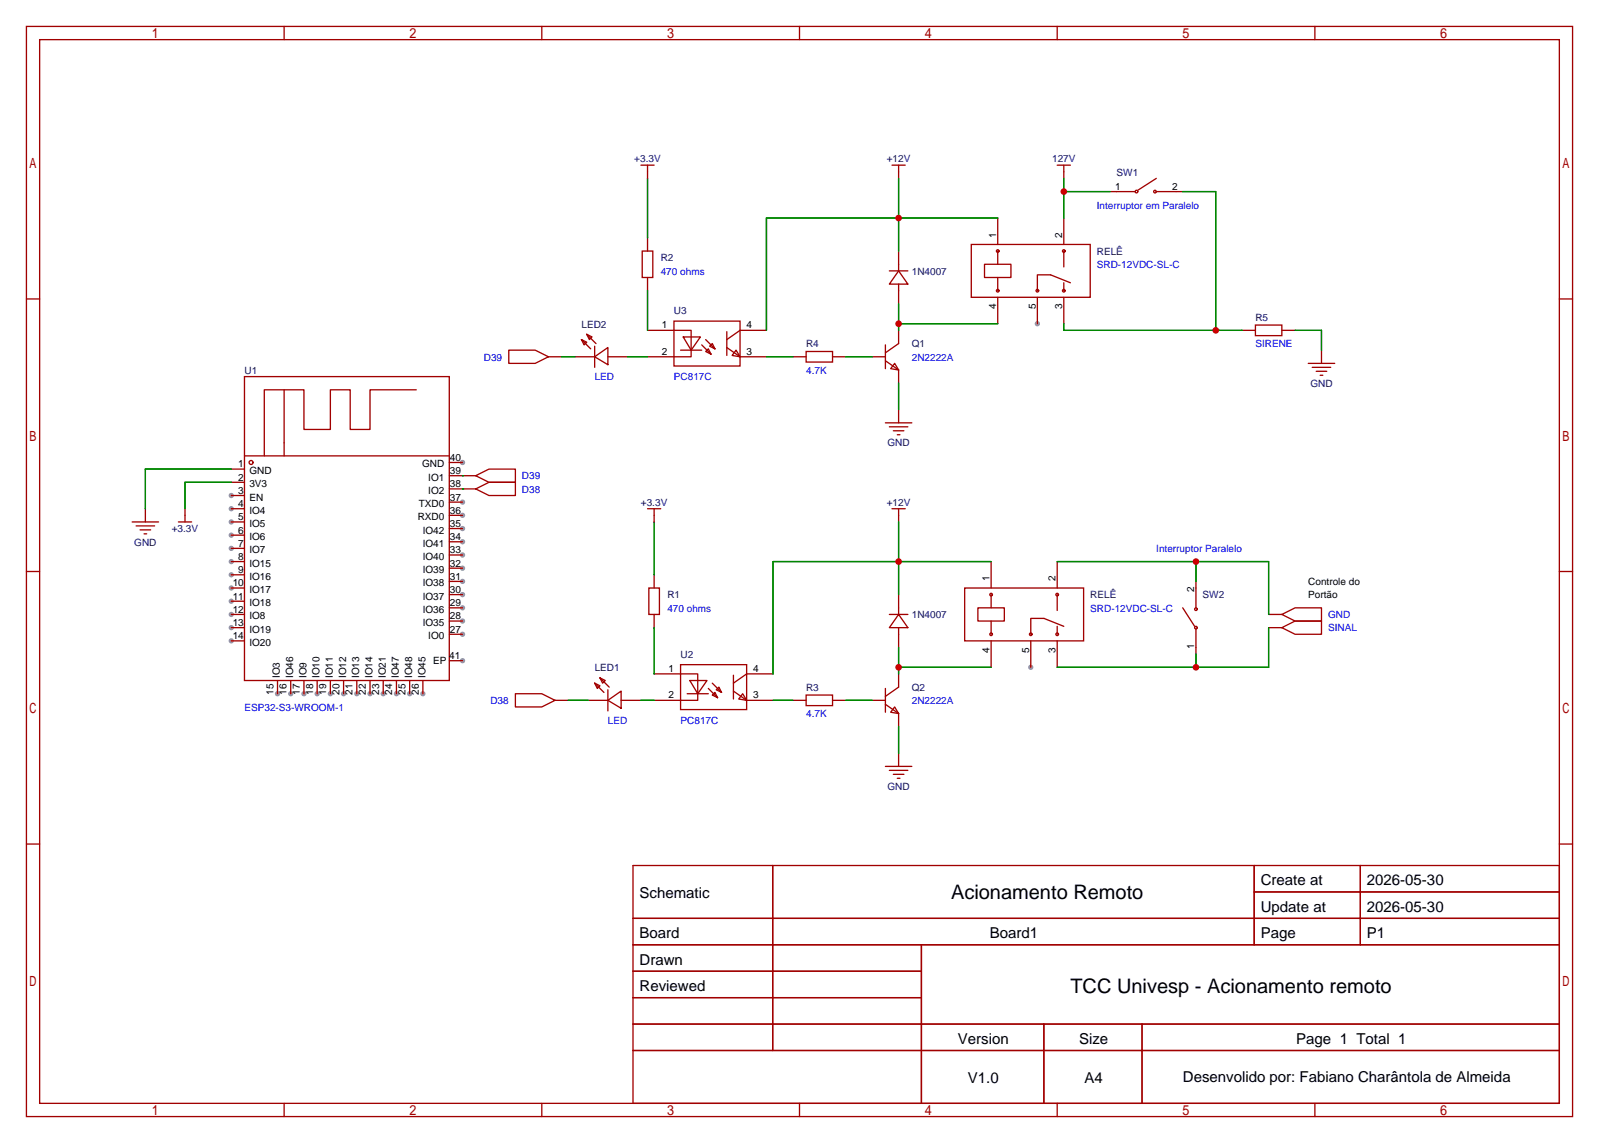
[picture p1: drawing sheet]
<svg xmlns="http://www.w3.org/2000/svg" width="307mm" height="220mm" viewBox="0 0 307 220" stroke-linecap="round" stroke-linejoin="round" font-family="sans-serif">
<g fill="#999">
<circle cx="44.4" cy="95.2" r=".51"/>
<circle cx="44.4" cy="97.8" r=".51"/>
<circle cx="44.4" cy="100.3" r=".51"/>
<circle cx="44.4" cy="102.9" r=".51"/>
<circle cx="44.4" cy="105.4" r=".51"/>
<circle cx="44.4" cy="107.9" r=".51"/>
<circle cx="44.4" cy="110.5" r=".51"/>
<circle cx="44.4" cy="113" r=".51"/>
<circle cx="44.4" cy="115.6" r=".51"/>
<circle cx="44.4" cy="118.1" r=".51"/>
<circle cx="44.4" cy="120.6" r=".51"/>
<circle cx="44.4" cy="123.2" r=".51"/>
<circle cx="53.3" cy="133.3" r=".51"/>
<circle cx="55.9" cy="133.3" r=".51"/>
<circle cx="58.4" cy="133.3" r=".51"/>
<circle cx="61" cy="133.3" r=".51"/>
<circle cx="63.5" cy="133.3" r=".51"/>
<circle cx="66" cy="133.3" r=".51"/>
<circle cx="68.6" cy="133.3" r=".51"/>
<circle cx="71.1" cy="133.3" r=".51"/>
<circle cx="73.7" cy="133.3" r=".51"/>
<circle cx="76.2" cy="133.3" r=".51"/>
<circle cx="78.7" cy="133.3" r=".51"/>
<circle cx="81.3" cy="133.3" r=".51"/>
<circle cx="88.9" cy="121.9" r=".51"/>
<circle cx="88.9" cy="119.4" r=".51"/>
<circle cx="88.9" cy="116.8" r=".51"/>
<circle cx="88.9" cy="114.3" r=".51"/>
<circle cx="88.9" cy="111.8" r=".51"/>
<circle cx="88.9" cy="109.2" r=".51"/>
<circle cx="88.9" cy="106.7" r=".51"/>
<circle cx="88.9" cy="104.1" r=".51"/>
<circle cx="88.9" cy="101.6" r=".51"/>
<circle cx="88.9" cy="99.1" r=".51"/>
<circle cx="88.9" cy="96.5" r=".51"/>
<circle cx="88.9" cy="88.9" r=".51"/>
<circle cx="88.9" cy="127" r=".51"/>
<circle cx="199.4" cy="62.2" r=".51"/>
<circle cx="198.1" cy="128.3" r=".51"/>
</g>
<g fill="none" stroke="#a10000" stroke-width=".25">
<path d="M5.1 5.1h297.2v209.5h-297.2zM7.6 7.6h292.1v204.5h-292.1zM54.6 5.1v2.5M104.1 5.1v2.5M153.7 5.1v2.5M203.2 5.1v2.5M252.7 5.1v2.5M123.2 31.8h2.5M124.5 31.8v2.5M171.4 31.8h2.6M172.7 31.8v2.5M203.2 31.8h2.5"/>
<path d="M204.5 31.8v2.5M213.4 36.8h4.8M222.2 34.3l-3.5 2.3M222.2 36.8h5.1M5.1 57.5h2.5M123.4 48.3h2.1v5h-2.1zM124.5 45.7v2.6M124.5 53.3v2.6M170.9 52.1h3.6M172.7 52.1l1.8 2.5h-3.6zM172.7 48.3v3.8M172.7 54.6v3.8"/>
<path d="M186.7 47h22.8v10.1h-22.8zM189.2 50.8h5.1v2.5h-5.1zM191.8 41.9v5.1M191.8 48.3v2.5M191.8 53.3v2.6M191.8 57.1v5.1M199.4 57.1v5.1M204.5 41.9v5.1M204.5 48.3v3M204.5 54.4v1.5M204.5 57.1v5.1M205.7 54.4l-3.8-1.6h-2.5v3.1"/>
<path d="M299.7 57.5h2.6M47 72.4h39.4v58.4h-39.4zM54.6 74.9v12.7M80 74.9h-8.9v7.6h-3.8v-7.6h-3.8v7.6h-5.1v-7.6h-7.6v12.7M97.8 67.3h5.1l2.5 1.3-2.5 1.2h-5.1zM105.4 68.6h2.5M110.5 68.6h3.8M111.8 65.3l1 .5-.5 .5zM111.8 65.3l1.7 1.8M112.8 64.3l1 .5-.5 .5zM112.8 64.3l1.8 1.7M114.3 68.6l2.5-1.8v3.3z"/>
<path d="M114.3 66.5v4.1M116.8 68.6h3.8M124.5 63.5h8.3v5.1h-8.3M129.5 61.7h12.7v8.7h-12.7zM130.8 67.3h4.1M131.3 64.8h3.3l-1.8 2.5zM134.9 66.3l1.8 1.8M135.6 67.6l.5-.5 .6 1zM135.6 65.3l1.8 1.8M136.9 66l.5 1.1-1-.6zM139.7 66.8l2.5 1.8M139.7 63.8v4.5"/>
<path d="M141.5 67.3l.7 1.3-1.5-.3zM142.2 68.6h5.1M147.3 63.5h-5.1l-2.5 1.8M152.4 68.6h2.5M154.9 67.6h5.1v2h-5.1zM160 68.6h2.6M167.6 68.6h2.6M170.2 69.3l2.5 1.8M170.2 66.3v4.6M172 69.8l.7 1.3-1.5-.2zM172.7 63.5v2.5l-2.5 1.8M172.7 71.1v2.6"/>
<path d="M172.7 78.7v2.6M238.8 63.5h2.5M241.3 62.5h5.1v2h-5.1zM246.4 63.5h2.5M251.5 69.8h5M252.2 70.6h3.6M253 71.4h2M253.7 72.1h.6M254 67.3v2.5M27.9 97.8v2.5M35.6 97.8v2.5M44.4 90.2h2.6"/>
<path d="M44.4 92.7h2.6M44.4 95.2h2.6M44.4 97.8h2.6M47 87.6h39.4M86.4 99.1h2.5M86.4 96.5h2.5M86.4 94h5M86.4 91.4h5M86.4 88.9h2.5M91.4 91.4l2.6-1.2h5.1v2.5h-5.1zM91.4 94l2.6-1.3h5.1v2.5h-5.1zM124.5 97.8h2.5"/>
<path d="M125.7 97.8v2.5M170.2 81.3h5.1M170.9 82h3.6M171.4 97.8h2.6M171.7 82.8h2M172.5 83.6h.5M172.7 97.8v2.5M5.1 109.9h2.5M25.4 100.3h5.1M26.2 101.1h3.5M26.9 101.9h2.1M27.7 102.6h.5"/>
<path d="M34.3 100.3h2.5M44.4 100.3h2.6M44.4 102.9h2.6M44.4 105.4h2.6M44.4 107.9h2.6M44.4 110.5h2.6M44.4 113h2.6M44.4 115.6h2.6M44.4 118.1h2.6M86.4 119.4h2.5M86.4 116.8h2.5M86.4 114.3h2.5"/>
<path d="M86.4 111.8h2.5M86.4 109.2h2.5M86.4 106.7h2.5M86.4 104.1h2.5M86.4 101.6h2.5M124.7 113h2v5.1h-2zM125.7 110.5v2.5M125.7 118.1v2.5M170.9 118.1h3.6M172.7 118.1l1.8 2.5h-3.6zM172.7 114.3v3.8M185.4 113h22.9v10.2h-22.9z"/>
<path d="M188 116.8h5v2.6h-5zM190.5 107.9v5.1M190.5 114.3v2.5M190.5 119.4v2.5M203.2 107.9v5.1M203.2 114.3v3M227.3 116.8l2.3 3.6M229.9 111.8v5M243.8 118.1h2.6M246.4 118.1l2.5-1.3h5.1v2.6h-5.1zM299.7 109.9h2.6M44.4 120.6h2.6"/>
<path d="M44.4 123.2h2.6M53.3 130.8v2.5M55.9 130.8v2.5M58.4 130.8v2.5M61 130.8v2.5M63.5 130.8v2.5M66 130.8v2.5M68.6 130.8v2.5M71.1 130.8v2.5M73.7 130.8v2.5M76.2 130.8v2.5M78.7 130.8v2.5"/>
<path d="M81.3 130.8v2.5M86.4 121.9h2.5M86.4 127h2.5M99.1 133.3h5l2.6 1.3-2.6 1.3h-5zM106.7 134.6h2.5M113 134.6h3.8M114.3 131.3l1 .5-.5 .5zM114.3 131.3l1.8 1.8M115.3 130.3l1 .5-.5 .5zM115.3 130.3l1.8 1.8M116.8 134.6l2.6-1.8v3.3zM116.8 132.6v4.1"/>
<path d="M119.4 134.6h3.8M125.7 129.5h8.4v5.1h-8.4M130.8 127.8h12.7v8.6h-12.7zM132.1 133.3h4M132.6 130.8h3.3l-1.8 2.5zM136.1 132.3l1.8 1.8M136.9 133.6l.5-.5 .5 1zM136.9 131.3l1.8 1.8M137.7 132.6l.5-.5 .5 1zM141 132.8l2.5 1.8M141 129.8v4.6M142.7 133.3l.8 1.3-1.5-.2z"/>
<path d="M143.5 134.6h5.1M148.6 129.5h-5.1l-2.5 1.8M152.4 134.6h2.5M154.9 133.6h5.1v2h-5.1zM160 134.6h2.6M167.6 134.6h2.6M170.2 132.3v4.6M170.2 135.4l2.5 1.8M172 135.9l.7 1.3-1.5-.3zM172.7 120.6v3.9M172.7 129.5v2.6l-2.5 1.8M172.7 137.2v2.5"/>
<path d="M190.5 123.2v5.1M198.1 123.2v5.1M203.2 120.4v1.5M203.2 123.2v5.1M204.5 120.4l-3.8-1.5h-2.6v3M229.9 120.9v4.8M243.8 120.6h2.6M246.4 120.6l2.5-1.2h5.1v2.5h-5.1zM170.2 147.3h5.1M170.9 148.1h3.6M171.7 148.8h2M172.5 149.6h.5"/>
<path d="M172.7 144.8v2.5M5.1 162.2h2.5M121.7 166.4h178v45.7h-178zM121.7 176.5h178M148.5 166.4v35.5M241.1 166.4v15.2M241.1 171.4h58.6M261.5 166.4v15.2M299.7 162.2h2.6M121.7 181.6h178M121.7 186.7h55.4M121.7 196.8h178"/>
<path d="M121.7 191.8h55.4M177.1 181.6v30.5M200.6 196.8v15.3M219.5 196.8v15.3M54.6 212.1v2.5M104.1 212.1v2.5M121.7 201.9h178M153.7 212.1v2.5M203.2 212.1v2.5M252.7 212.1v2.5"/>
<circle cx="218.4" cy="36.8" r=".25"/>
<circle cx="222" cy="36.8" r=".25"/>
<circle cx="191.8" cy="55.9" r=".25"/>
<circle cx="191.8" cy="48.3" r=".25"/>
<circle cx="199.4" cy="55.9" r=".25"/>
<circle cx="204.5" cy="48.3" r=".25"/>
<circle cx="204.5" cy="55.9" r=".25"/>
<circle cx="48.3" cy="88.9" r=".38"/>
<circle cx="190.5" cy="114.3" r=".25"/>
<circle cx="203.2" cy="114.3" r=".25"/>
<circle cx="229.9" cy="117.1" r=".25"/>
<circle cx="190.5" cy="121.9" r=".25"/>
<circle cx="198.1" cy="121.9" r=".25"/>
<circle cx="203.2" cy="121.9" r=".25"/>
<circle cx="229.9" cy="120.7" r=".25"/>
</g>
<g fill="none" stroke="#008700" stroke-width=".25">
<path d="M124.5 34.3v11.4M172.7 34.3v14M204.5 34.3v7.6M204.5 36.8h8.9M227.3 36.8h6.4v26.7M124.5 55.9v7.6M172.7 58.4v5.1M191.8 41.9h-44.5v21.6M107.9 68.6h2.6M120.6 68.6h3.9M147.3 68.6h5.1M162.6 68.6h5"/>
<path d="M172.7 73.7v5M172.7 62.2h19.1M204.5 62.2v1.3h34.3M248.9 63.5h5.1v3.8M44.4 90.2h-16.5v7.6M44.4 92.7h-8.8v5.1M88.9 91.4h.1M88.9 94h.1M125.7 100.3v10.2M172.7 100.3v14M190.5 107.9h-41.9v21.6M203.2 107.9h40.6v10.2"/>
<path d="M229.9 107.9v3.9M109.2 134.6h3.8M123.2 134.6h2.5M125.7 120.6v8.9M148.6 134.6h3.8M162.6 134.6h5M172.7 124.5v5M172.7 139.7v5.1M172.7 128.3h17.8M229.9 125.7v2.6M243.8 120.6v7.7h-40.6"/>
</g>
<g fill="#c00">
<circle cx="172.7" cy="128.3" r=".63"/>
<circle cx="172.7" cy="62.2" r=".63"/>
<circle cx="172.7" cy="107.9" r=".63"/>
<circle cx="172.7" cy="41.9" r=".63"/>
<circle cx="204.5" cy="36.8" r=".63"/>
<circle cx="233.7" cy="63.5" r=".63"/>
<circle cx="229.9" cy="128.3" r=".63"/>
<circle cx="229.9" cy="107.9" r=".63"/>
</g>
<g font-size="3.8">
<text x="182.8" y="172.9">Acionamento Remoto</text>
<text x="205.7" y="190.8">TCC Univesp - Acionamento remoto</text>
</g>
<g font-size="2.9">
<text x="122.9" y="172.7">Schematic</text>
<text x="242.3" y="170.2">Create at</text>
<text x="262.7" y="170.2">2026-05-30</text>
<text x="242.3" y="175.2">Update at</text>
<text x="262.7" y="175.2">2026-05-30</text>
<text x="122.9" y="180.3">Board</text>
<text x="122.9" y="185.4">Drawn</text>
<text x="190.3" y="180.3">Board1</text>
<text x="242.3" y="180.3">Page</text>
<text x="262.7" y="180.3">P1</text>
<text x="122.9" y="190.5">Reviewed</text>
<text x="184.1" y="200.6">Version</text>
<text x="207.4" y="200.6">Size</text>
<text x="249.2" y="200.6">Page 1 Total 1</text>
<text x="186" y="208.3">V1.0</text>
<text x="208.4" y="208.3">A4</text>
<text x="227.4" y="208">Desenvolido por: Fabiano Charântola de Almeida</text>
</g>
<g font-size="1.9" fill="#000080">
<text x="121.9" y="31.2">+3.3V</text>
<text x="170.4" y="31.2">+12V</text>
<text x="202.2" y="31.2">127V</text>
<text x="214.6" y="33.7">SW1</text>
<text x="127" y="50.3">R2</text>
<text x="175.3" y="52.8">1N4007</text>
<text x="210.8" y="49">RELÊ</text>
<text x="111.8" y="63">LED2</text>
<text x="129.5" y="60.4">U3</text>
<text x="241.3" y="61.7">R5</text>
<text x="47" y="71.8">U1</text>
<text x="154.9" y="66.8">R4</text>
<text x="175.3" y="66.8">Q1</text>
<text x="251.9" y="74.4">GND</text>
<text x="170.6" y="85.8">GND</text>
<text x="123.2" y="97.2">+3.3V</text>
<text x="170.4" y="97.2">+12V</text>
<text x="25.8" y="104.9">GND</text>
<text x="33" y="102.3">+3.3V</text>
<text x="128.3" y="115">R1</text>
<text x="175.3" y="118.8">1N4007</text>
<text x="209.5" y="115">RELÊ</text>
<text x="231.1" y="115">SW2</text>
<text x="114.3" y="129">LED1</text>
<text x="130.8" y="126.5">U2</text>
<text x="154.9" y="132.8">R3</text>
<text x="175.3" y="132.8">Q2</text>
<text x="170.6" y="151.9">GND</text>
</g>
<g font-size="1.9" fill="#00f">
<text x="210.8" y="40.1">Interruptor em Paralelo</text>
<text x="127" y="52.8">470 ohms</text>
<text x="210.8" y="51.5">SRD-12VDC-SL-C</text>
<text x="93" y="69.3">D39</text>
<text x="154.9" y="71.8">4.7K</text>
<text x="175.3" y="69.3">2N2222A</text>
<text x="241.3" y="66.8">SIRENE</text>
<text x="114.3" y="73.1">LED</text>
<text x="129.5" y="73.1">PC817C</text>
<text x="100.3" y="92.2">D39</text>
<text x="100.3" y="94.7">D38</text>
<text x="222.2" y="106.1">Interruptor Paralelo</text>
<text x="128.3" y="117.6">470 ohms</text>
<text x="209.5" y="117.6">SRD-12VDC-SL-C</text>
<text x="255.3" y="118.8">GND</text>
<text x="255.3" y="121.4">SINAL</text>
<text x="47" y="136.6">ESP32-S3-WROOM-1</text>
<text x="94.3" y="135.3">D38</text>
<text x="154.9" y="137.9">4.7K</text>
<text x="175.3" y="135.3">2N2222A</text>
<text x="116.8" y="139.2">LED</text>
<text x="130.8" y="139.2">PC817C</text>
</g>
<g font-size="1.9">
<text x="214.3" y="36.5">1</text>
<text x="225.3" y="36.5">2</text>
<text x="191.5" y="45.7" transform="rotate(-90 191.5 45.7)">1</text>
<text x="204.2" y="45.7" transform="rotate(-90 204.2 45.7)">2</text>
<text x="191.5" y="59.5" transform="rotate(-90 191.5 59.5)">4</text>
<text x="199.1" y="59.5" transform="rotate(-90 199.1 59.5)">5</text>
<text x="204.2" y="59.5" transform="rotate(-90 204.2 59.5)">3</text>
<text x="127.2" y="63.1">1</text>
<text x="143.5" y="63.1">4</text>
<text x="127.2" y="68.2">2</text>
<text x="143.5" y="68.2">3</text>
<text x="45.8" y="89.9">1</text>
<text x="81.1" y="89.9">GND</text>
<text x="86.5" y="88.6">40</text>
<text x="45.8" y="92.4">2</text>
<text x="45.8" y="94.9">3</text>
<text x="47.9" y="91.1">GND</text>
<text x="47.9" y="93.7">3V3</text>
<text x="82.3" y="94.9">IO2</text>
<text x="82.3" y="92.4">IO1</text>
<text x="86.5" y="93.7">38</text>
<text x="86.5" y="91.1">39</text>
<text x="45.8" y="97.5">4</text>
<text x="45.8" y="100">5</text>
<text x="47.9" y="96.2">EN</text>
<text x="47.9" y="98.7">IO4</text>
<text x="47.9" y="101.3">IO5</text>
<text x="80.3" y="100">RXD0</text>
<text x="80.5" y="97.5">TXD0</text>
<text x="86.5" y="101.3">35</text>
<text x="86.5" y="98.7">36</text>
<text x="86.5" y="96.2">37</text>
<text x="45.8" y="102.6">6</text>
<text x="45.8" y="105.1">7</text>
<text x="45.8" y="107.6">8</text>
<text x="47.9" y="103.8">IO6</text>
<text x="47.9" y="106.4">IO7</text>
<text x="81.3" y="107.6">IO40</text>
<text x="81.3" y="105.1">IO41</text>
<text x="81.3" y="102.6">IO42</text>
<text x="86.5" y="106.4">33</text>
<text x="86.5" y="103.8">34</text>
<text x="44.7" y="112.7">10</text>
<text x="45.8" y="110.2">9</text>
<text x="47.9" y="108.9">IO15</text>
<text x="47.9" y="111.4">IO16</text>
<text x="47.9" y="114">IO17</text>
<text x="81.3" y="112.7">IO38</text>
<text x="81.3" y="110.2">IO39</text>
<text x="86.5" y="114">30</text>
<text x="86.5" y="111.4">31</text>
<text x="86.5" y="108.9">32</text>
<text x="190.2" y="111.8" transform="rotate(-90 190.2 111.8)">1</text>
<text x="202.9" y="111.8" transform="rotate(-90 202.9 111.8)">2</text>
<text x="229.6" y="113.8" transform="rotate(-90 229.6 113.8)">2</text>
<text x="251.5" y="112.5">Controle do</text>
<text x="44.7" y="115.3">11</text>
<text x="44.7" y="117.8">12</text>
<text x="47.9" y="116.5">IO18</text>
<text x="47.9" y="119.1">IO8</text>
<text x="81.3" y="117.8">IO36</text>
<text x="81.3" y="115.3">IO37</text>
<text x="86.5" y="119.1">28</text>
<text x="86.5" y="116.5">29</text>
<text x="251.5" y="115">Portão</text>
<text x="44.7" y="120.3">13</text>
<text x="44.7" y="122.9">14</text>
<text x="47.9" y="121.6">IO19</text>
<text x="47.9" y="124.1">IO20</text>
<text x="81.3" y="120.3">IO35</text>
<text x="82.3" y="122.9">IO0</text>
<text x="86.5" y="121.6">27</text>
<text x="190.2" y="125.5" transform="rotate(-90 190.2 125.5)">4</text>
<text x="197.8" y="125.5" transform="rotate(-90 197.8 125.5)">5</text>
<text x="202.9" y="125.5" transform="rotate(-90 202.9 125.5)">3</text>
<text x="229.6" y="124.8" transform="rotate(-90 229.6 124.8)">1</text>
<text x="53.8" y="130.4" transform="rotate(-90 53.8 130.4)">IO3</text>
<text x="56.4" y="130.4" transform="rotate(-90 56.4 130.4)">IO46</text>
<text x="58.9" y="130.4" transform="rotate(-90 58.9 130.4)">IO9</text>
<text x="61.4" y="130.4" transform="rotate(-90 61.4 130.4)">IO10</text>
<text x="64" y="130.4" transform="rotate(-90 64 130.4)">IO11</text>
<text x="66.5" y="130.4" transform="rotate(-90 66.5 130.4)">IO12</text>
<text x="69.1" y="130.4" transform="rotate(-90 69.1 130.4)">IO13</text>
<text x="71.6" y="130.4" transform="rotate(-90 71.6 130.4)">IO14</text>
<text x="74.1" y="130.4" transform="rotate(-90 74.1 130.4)">IO21</text>
<text x="76.7" y="130.4" transform="rotate(-90 76.7 130.4)">IO47</text>
<text x="79.2" y="130.4" transform="rotate(-90 79.2 130.4)">IO48</text>
<text x="81.8" y="130.4" transform="rotate(-90 81.8 130.4)">IO45</text>
<text x="83.3" y="127.7">EP</text>
<text x="86.4" y="126.7">41</text>
<text x="128.5" y="129.1">1</text>
<text x="144.8" y="129.1">4</text>
<text x="52.5" y="133.6" transform="rotate(-90 52.5 133.6)">15</text>
<text x="55.1" y="133.6" transform="rotate(-90 55.1 133.6)">16</text>
<text x="57.6" y="133.6" transform="rotate(-90 57.6 133.6)">17</text>
<text x="60.2" y="133.6" transform="rotate(-90 60.2 133.6)">18</text>
<text x="62.7" y="133.6" transform="rotate(-90 62.7 133.6)">19</text>
<text x="65.2" y="133.6" transform="rotate(-90 65.2 133.6)">20</text>
<text x="67.8" y="133.6" transform="rotate(-90 67.8 133.6)">21</text>
<text x="70.3" y="133.6" transform="rotate(-90 70.3 133.6)">22</text>
<text x="72.9" y="133.6" transform="rotate(-90 72.9 133.6)">23</text>
<text x="75.4" y="133.6" transform="rotate(-90 75.4 133.6)">24</text>
<text x="77.9" y="133.6" transform="rotate(-90 77.9 133.6)">25</text>
<text x="80.5" y="133.6" transform="rotate(-90 80.5 133.6)">26</text>
<text x="128.5" y="134.2">2</text>
<text x="144.8" y="134.2">3</text>
</g>
</svg>
